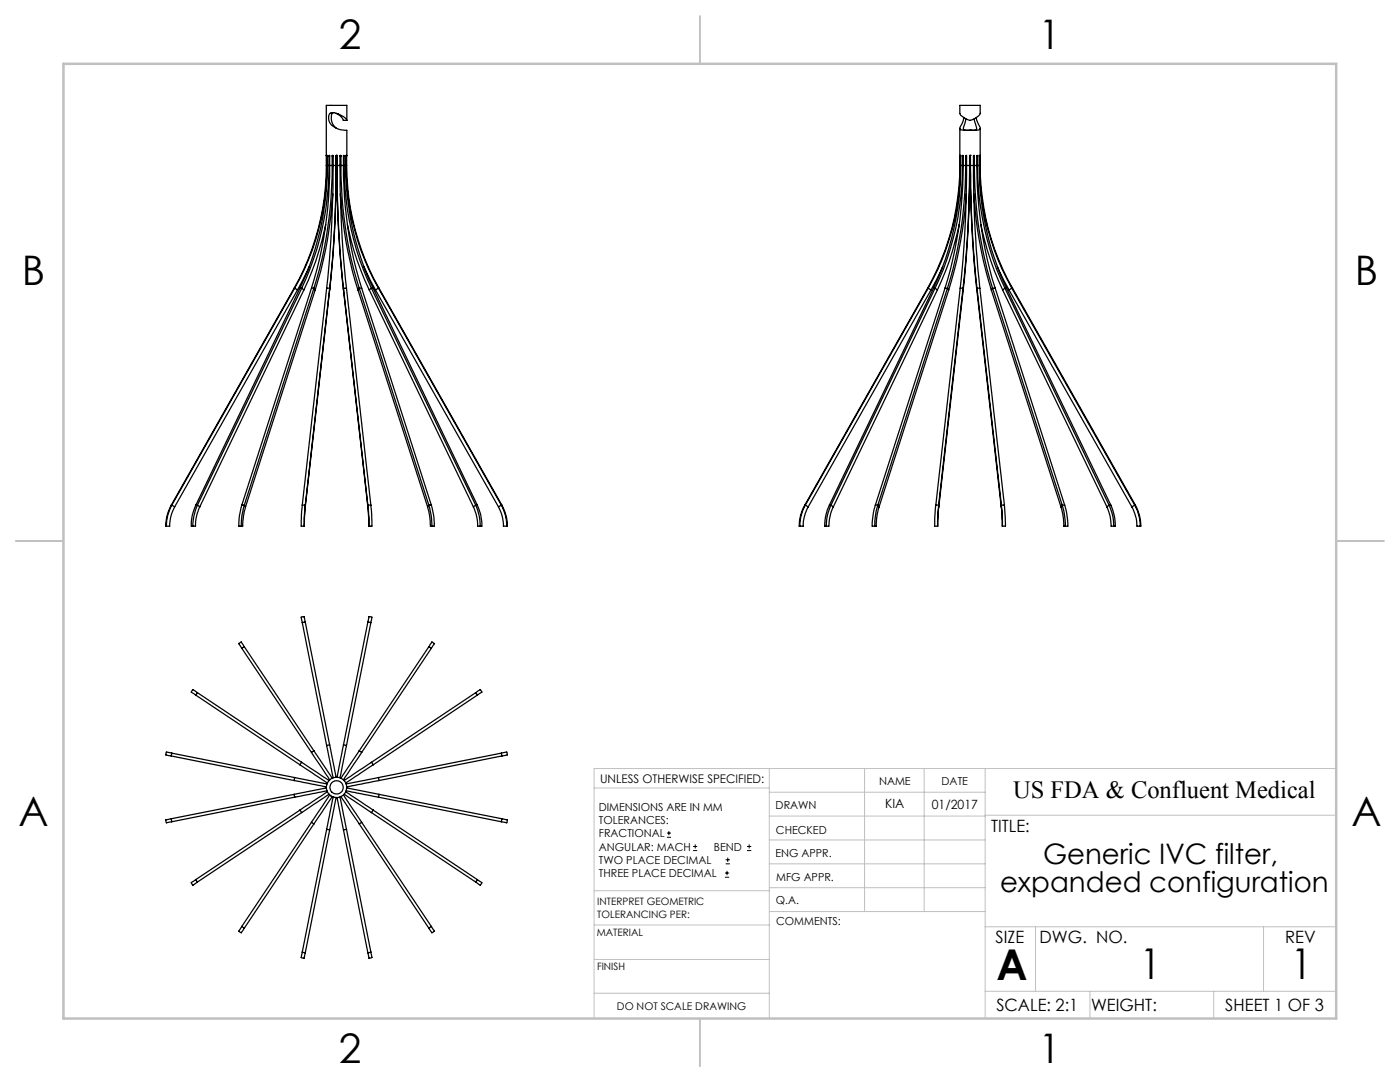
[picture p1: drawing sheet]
<svg xmlns="http://www.w3.org/2000/svg" width="279mm" height="216mm" viewBox="0 0 279 216" stroke-linecap="round" stroke-linejoin="round" font-family="sans-serif">
<g fill="none" stroke="#000" stroke-width=".2">
<path d="M133.1 167.1h.8M133.1 166.2h.8M133.5 165.8v.9M138.3 169.7h.8M138.3 168.9h.8M138.7 168.5v.8M144.7 175h.8M144.7 174.2h.8M144.8 172.4h.9M144.8 171.6h.9M145.1 173.8v.8M145.2 171.1v.9"/>
<path d="M149.1 169.7h.8M149.1 168.9h.8M149.5 168.5v.8"/>
</g>
<g fill="none" stroke="#c0c0c0" stroke-width=".2">
<path d="M118.6 157.2h34.9M153.5 153.4v49.8M153.5 158.1h43.1M172.5 153.4v28.5M184.4 153.4v28.5M196.6 153.4v49.8M266.7 153.4h-148.1v49.8M118.6 177.7h35M153.5 167.6h43.1M153.5 162.8h43.1M153.5 172.4h43.1M153.5 177.1h43.1"/>
<path d="M196.6 162.7h70.1M118.6 198.2h34.9M118.6 191.5h34.9M118.6 184.6h35M153.6 181.9h43M196.6 197.8h70.1M196.6 184.9h70.1M206.7 184.9v12.9M217.5 197.8v5.4M242.2 197.8v5.4M252.2 184.9v12.9"/>
</g>
<path d="M139.7 3.2v9.5M3.1 107.9h9.6M266.7 107.9h9.5M139.7 203.2v9.6" fill="none" stroke="#c0c0c0" stroke-width=".25"/>
<path d="M12.7 12.7h254v190.5h-254z" fill="none" stroke="#c0c0c0" stroke-width=".5"/>
<g fill="none" stroke="#000" stroke-width=".25">
<path d="M65.1 33h.2M65.1 33a49.6 49.6 0 0 1-6.4 24.5M65.3 31.1v-.1v.1M65.3 33a50.1 50.1 0 0 1-6.5 24.5M65.3 33h.1M65.3 31.1v1.9M65.3 31.1h.1M65.3 33h.4M65.3 33a56.2 56.2 0 0 1-5.4 24.5M65.7 33a56.8 56.8 0 0 1-5.5 24.5M65.7 31.1v-.1l.1 .1M65.7 33h.1"/>
<path d="M65.7 31.1v1.9M65.7 31.1h.1M65.8 33h.5M65.8 33a80.9 80.9 0 0 1-3.6 24.5M65.8 31.1v1.9M66.3 33a80.9 80.9 0 0 1-3.6 24.5M66.3 31.1l.1-.1 .1 .1M66.3 33h.2M66.3 31.1v1.9M66.3 31.1h.2M66.4 22.5l-.3 .2M66.4 38.7a79.4 79.4 0 0 1-3.5 19.2"/>
<path d="M66.5 33h.6M66.5 33l-.1 6.4a205.8 205.8 0 0 1-1.2 18.1M66.5 31.1v1.9M66.6 22.5h-.1a2.27 2.27 0 0 0 .7 3.1M67.1 22.6l.6 .3M67.1 33l-.1 4.3a205.6 205.6 0 0 1-1.2 20.2M67.1 33h.1M67.1 31.1v1.9M67.1 31.1h.1M67.1 33v2.2a216.6 216.6 0 0 1-1.3 22.7M67.2 31h.1M67.2 31l.1 .1"/>
<path d="M67.2 31l-.1 .1M67.2 31v.1M67.2 22.6a2.22 2.22 0 0 1 1.3 1.4h.7M67.2 33v2.2a216.6 216.6 0 0 0 1.3 22.7M67.2 33h.1M67.2 31.1v1.9M67.2 31.1h.1M67.3 33h.5M67.3 33v4.3a205.6 205.6 0 0 0 1.2 20.2M67.8 33l.1 6.4a205.8 205.8 0 0 0 1.2 18.1M67.8 31.1l.1-.1 .2 .1M67.8 33h.3"/>
<path d="M67.8 31.1v1.9M67.8 31.1h.3M67.9 38.7a79.4 79.4 0 0 0 3.5 19.2M68.1 33h.4M68.1 33a80.9 80.9 0 0 0 3.6 24.5M68.1 31.1v1.9M68.5 33a80.9 80.9 0 0 0 3.7 24.5M68.5 31.1l.1-.1 .1 .1M68.5 31.1v1.9M68.5 33h.2M68.5 31.1h.2M68.7 33h.3"/>
<path d="M68.7 33a56.8 56.8 0 0 0 5.4 24.5M68.7 31.1v1.9M69 33a56.2 56.2 0 0 0 5.5 24.5M69 31.1v-.1l.1 .1M69 33h.1M69 31.1v1.9M69 31.1h.1M69.1 33h.1M69.1 33a50.1 50.1 0 0 0 6.4 24.5M69.1 31.1v1.9M69.2 33a50.1 50.1 0 0 0 6.4 24.5M69.2 24v-3h-4.1v12"/>
<path d="M69.2 24a4.1 4.1 0 0 0-3.2-1.5 1.92 1.92 0 0 0 1 3l1 .4 1.2 .1v7M191.6 21h4v1.6a2.76 2.76 0 0 1-2.2 1.4l-1-.5a1.2 1.2 0 0 1-.8-.9zM191.6 33h.1M191.6 25.6v7.4M191.6 33a49.6 49.6 0 0 1-6.5 24.5M191.7 31.1v-.1v.1M191.7 33a49.6 49.6 0 0 1-6.5 24.5M191.7 33h.1M191.7 31.1h.1M191.7 31.1v1.9M191.7 33h.4M191.7 33a56.8 56.8 0 0 1-5.4 24.5"/>
<path d="M192.1 33a56.2 56.2 0 0 1-5.5 24.5M192.1 31.1v-.1l.1 .1M192.1 33h.1M192.1 31.1h.1M192.1 31.1v1.9M192.2 33h.5M192.2 33a80.9 80.9 0 0 1-3.6 24.5M192.2 31.1v1.9M192.3 23.4l-.1 .9-.6 1.4 .3 .2 1.7 .1M192.7 33a80.9 80.9 0 0 1-3.6 24.5M192.7 31.1l.1-.1 .1 .1M192.7 33h.2"/>
<path d="M192.7 31.1h.2M192.7 31.1v1.9M192.8 23.7l-.5 2.1 .5 .2h.8M192.8 38.7a81.6 81.6 0 0 1-3.5 19.2M192.9 33h.6M192.9 33v4.3a205.6 205.6 0 0 1-1.3 20.2M192.9 31.1v1.9M193.5 33a210.3 210.3 0 0 1-1.3 24.5M193.5 33h.1M193.5 31.1h.1M193.5 31.1v1.9M193.5 33a240.3 240.3 0 0 1-1.3 24.9"/>
<path d="M193.6 31h.1M193.6 31l.1 .1M193.6 31l-.1 .1M193.6 26h.1M193.6 31v.1M193.6 33l.1 6.5a211.9 211.9 0 0 0 1.2 18.4M193.6 33h.1M193.6 31.1h.1M193.6 31.1v1.9M193.7 33a233.3 233.3 0 0 0 1.3 24.5M193.7 33h.6M193.7 31.1v1.9"/>
<path d="M194.3 33v2.1a222.6 222.6 0 0 0 1.2 22.4M194.3 31.1v-.1l.2 .1M194.3 33h.2M194.3 31.1h.2M194.3 31.1v1.9M194.3 38.7a81.6 81.6 0 0 0 3.5 19.2M194.4 23.7l.5 2.1-.5 .2h-.8M194.5 33a80.9 80.9 0 0 0 3.6 24.5M194.5 33h.4M194.5 31.1v1.9M194.8 23.5l.1 .5 .5 1.1a.55 .55 0 0 1 .1 .7 .55 .55 0 0 1-.7 .2h-1.2M194.9 33a82.4 82.4 0 0 0 3.7 24.5"/>
<path d="M194.9 31.1l.1-.1 .1 .1M194.9 33h.2M194.9 31.1h.2M194.9 31.1v1.9M195.1 33a57.5 57.5 0 0 0 5.5 24.5M195.1 33h.3M195.1 31.1v1.9M195.4 33a56.8 56.8 0 0 0 5.5 24.5M195.4 31.1v-.1l.1 .1M195.4 33h.1M195.4 31.1h.1M195.4 31.1v1.9"/>
<path d="M195.5 33h.1M195.5 33a49.6 49.6 0 0 0 6.4 24.5M195.5 31.1v1.9M195.6 25.6v7.4M195.6 33a49.1 49.1 0 0 0 6.5 24.5M58.7 57.5h.1M58.7 57.5l-24.5 43.3M58.8 57.5l-24.5 43.3M58.8 57.5l.6 .4M59.4 57.9l-24.5 43.2M59.9 57.5h.3M59.9 57.5l-20.8 43.3"/>
<path d="M60.2 57.5l-20.8 43.3M60.2 57.5l.4 .4M60.6 57.9l-20.7 43.2M61.7 53.2l-2.3 4.7M62.2 57.5h.5M62.2 57.5l-13.9 43.3M62.7 57.5l-13.9 43.3M62.7 57.5l.2 .4M62.9 57.9l-13.9 43.2M65 44.8l-.2 1.1a53.9 53.9 0 0 1-4.2 12M65.2 57.5h.6M65.2 57.5l-4.9 43.3"/>
<path d="M65.8 57.5l-4.9 43.3M65.8 57.5v.4M65.8 57.9l-4.9 43.2M68.5 57.5h.6M68.5 57.5l4.9 43.3M68.5 57.5v.4M68.5 57.9l4.9 43.2M69.1 57.5l4.9 43.3M69.3 44.8l.3 1.1a53.9 53.9 0 0 0 4.1 12M71.4 57.9l13.9 43.2M71.7 57.5h.5M71.7 57.5l13.9 43.3"/>
<path d="M71.7 57.5l-.3 .4M72.2 57.5l13.9 43.3M72.6 53.2l2.3 4.7M73.7 57.9l20.8 43.2M74.1 57.5h.4M74.1 57.5l20.8 43.3M74.1 57.5l-.4 .4M74.5 57.5l20.8 43.3M74.9 57.9l24.6 43.2M75.5 57.5h.1M75.5 57.5l24.5 43.3M75.5 57.5l-.6 .4"/>
<path d="M75.6 57.5l24.6 43.3M185.1 57.5h.1M185.1 57.5l-24.5 43.3M185.2 57.5l-24.5 43.3M185.2 57.5l.6 .4M185.8 57.9l-24.5 43.2M186.3 57.5h.3M186.3 57.5l-20.8 43.3M186.6 57.5l-20.8 43.3M186.6 57.5l.5 .4M187.1 57.9l-20.8 43.2M188.1 53.2l-2.3 4.7"/>
<path d="M188.6 57.5h.5M188.6 57.5l-13.9 43.3M189.1 57.5l-13.9 43.3M189.1 57.5l.2 .4M189.3 57.9l-13.9 43.2M191.4 44.8l-.2 1.1a53.9 53.9 0 0 1-4.1 12M191.6 57.5h.6M191.6 57.5l-4.8 43.3M192.2 57.5l-4.9 43.3M192.2 57.5v.4M192.2 57.9l-4.8 43.2M194.9 57.9l4.9 43.2"/>
<path d="M195 57.5h.5M195 57.5l4.8 43.3M195 57.5l-.1 .4M195.5 57.5l4.9 43.3M195.8 44.8l.2 1.1a59.2 59.2 0 0 0 4.1 12M197.8 57.9l13.9 43.2M198.1 57.5h.5M198.1 57.5l13.9 43.3M198.1 57.5l-.3 .4M198.6 57.5l13.9 43.3M199 53.2l2.4 4.7M200.1 57.9l20.8 43.2"/>
<path d="M200.6 57.5h.3M200.6 57.5l-.5 .4M200.6 57.5l20.7 43.3M200.9 57.5l20.8 43.3M201.4 57.9l24.5 43.2M201.9 57.5h.2M201.9 57.5l-.5 .4M201.9 57.5l24.5 43.3M202.1 57.5l24.5 43.3M34.2 100.8h.1M34.2 100.8a7.1 7.1 0 0 0-1 4.2M34.3 100.8a8.6 8.6 0 0 0-1.1 4.2"/>
<path d="M34.3 100.8l.6 .3M34.9 101.1a7.9 7.9 0 0 0-1 3.9h-.7M39.1 100.8h.3M39.1 100.8a7.7 7.7 0 0 0-.9 4.2h.3M39.4 100.8a10.3 10.3 0 0 0-.9 4.2M39.4 100.8l.5 .3M39.9 101.1a9 9 0 0 0-.9 3.9h-.5M48.3 100.8h.5M48.3 100.8a12.1 12.1 0 0 0-.6 4.2h.5M48.8 100.8a13.3 13.3 0 0 0-.6 4.2M48.8 100.8l.2 .3M49 101.1l-.4 1.9-.2 2h-.2"/>
<path d="M60.3 100.8h.6M60.3 100.8l-.2 4.2h.6M60.9 100.8l-.2 4.2M60.9 101.1l-.2 3.9M60.9 100.8v.3M73.4 100.8l.2 4.2M73.4 101.1l.2 3.9M73.4 100.8h.6M73.4 100.8v.3M73.6 105h.1M74 100.8l.2 4.2h-.6M85.3 101.1l.5 1.9 .1 2h.3"/>
<path d="M85.6 100.8h.5M85.6 100.8a13.3 13.3 0 0 1 .6 4.2M85.6 100.8l-.3 .3M86.1 100.8a12.1 12.1 0 0 1 .5 4.2h-.4M94.5 101.1a9 9 0 0 1 .8 3.9h.5M94.9 100.8a10.3 10.3 0 0 1 .9 4.2M94.9 100.8h.4M94.9 100.8l-.4 .3M95.3 100.8a8.7 8.7 0 0 1 .8 4.2h-.3M99.5 101.1a7.9 7.9 0 0 1 1 3.9h.6M100 100.8h.2M100 100.8a8.6 8.6 0 0 1 1.1 4.2"/>
<path d="M100 100.8l-.5 .3M100.2 100.8a7.1 7.1 0 0 1 1 4.2h-.1M160.6 100.8h.1M160.6 100.8a7.6 7.6 0 0 0-1 4.2M160.7 100.8a8.6 8.6 0 0 0-1.1 4.2M160.7 100.8l.6 .3M161.3 101.1a7.9 7.9 0 0 0-1 3.9h-.7M165.5 100.8h.3M165.5 100.8a8.3 8.3 0 0 0-.9 4.2h.3M165.8 100.8a9 9 0 0 0-.9 4.2M165.8 100.8l.5 .3M166.3 101.1a9.8 9.8 0 0 0-.9 3.9h-.5"/>
<path d="M174.7 100.8h.5M174.7 100.8a12.1 12.1 0 0 0-.6 4.2h.5M175.2 100.8a14.8 14.8 0 0 0-.6 4.2M175.2 100.8l.2 .3M175.4 101.1l-.5 2.4v1.5h-.3M186.8 100.8h.5M186.8 100.8l-.3 4.2h.6M187.3 100.8l-.2 4.2M187.3 100.8l.1 .3M187.4 101.1l-.3 3.9M199.8 101.1l.3 3.9M199.8 100.8h.6"/>
<path d="M199.8 100.8l.3 4.2M199.8 100.8v.3M200.4 100.8l.3 4.2h-.6M211.7 101.1l.5 2.4 .1 1.5h.3M212 100.8h.5M212 100.8a14.8 14.8 0 0 1 .6 4.2M212 100.8l-.3 .3M212.5 100.8a12.1 12.1 0 0 1 .5 4.2h-.4M220.9 101.1a9 9 0 0 1 .9 3.9h.4M221.3 100.8a9 9 0 0 1 .9 4.2M221.3 100.8h.4M221.3 100.8l-.4 .3"/>
<path d="M221.7 100.8a8.7 8.7 0 0 1 .8 4.2h-.3M225.9 101.1a8.5 8.5 0 0 1 1 3.9h.6M226.4 100.8h.2M226.4 100.8a8.6 8.6 0 0 1 1.1 4.2M226.4 100.8l-.5 .3M226.6 100.8a7.9 7.9 0 0 1 1 4.2h-.1M39.1 138.7l20.8 13.9M39.4 138.2l-.3 .5M39.4 138.2l-.9-.6-.2 .2-.1 .3 .9 .6M39.4 138.2l20.8 13.9M48.3 129.4l13.9 20.7M48.8 129l-.5 .4"/>
<path d="M48.8 129l-.6-.9-.3 .1a.25 .25 0 0 0-.2 .2 .25 .25 0 0 0 .1 .3l.5 .7M48.8 129l13.9 20.8M60.3 124.2l4.9 24.6M60.9 124.1l-.6 .1M60.9 124.1l-.1-.6a.34 .34 0 0 0-.4-.4 .34 .34 0 0 0-.2 .5l.1 .6M60.9 124.1l4.9 24.6M73.4 124.1l.6 .1M73.4 124.1l.2-.8a.33 .33 0 0 1 .2-.3 .33 .33 0 0 1 .4 .1l-.2 1.1M73.4 124.1l-4.9 24.6M74 124.2l-4.9 24.6M85.6 129l.5 .4M85.6 129l.6-.9 .2 .1a.25 .25 0 0 1 .2 .2 .25 .25 0 0 1-.1 .3l-.4 .7"/>
<path d="M85.6 129l-13.9 20.8M86.1 129.4l-13.9 20.7M94.9 138.2l.3 .5M94.9 138.2l.4-.3a.42 .42 0 0 1 .5-.2 .42 .42 0 0 1 .3 .4l-.9 .6M94.9 138.2l-20.8 13.9M95.2 138.7l-20.7 13.9M34.2 150.8l24.5 5M34.3 150.3l-.1 .5M34.3 150.3l-.8-.2a.31 .31 0 0 0-.4 .3 .31 .31 0 0 0 .3 .3l.8 .1M34.3 150.3l24.5 4.9M58.7 155.8l6.4 1.2M58.7 158.5l.1 .6"/>
<path d="M58.7 158.5l-24.5 4.9M58.8 155.2l6.5 1.2M58.8 155.2l-.1 .6M58.8 159.1l-24.5 4.9M59.9 152.6l5.4 3.6M60.2 152.1l5.5 3.7M60.2 152.1l-.3 .5M62.2 150.1l3.6 5.5M62.7 149.8l3.6 5.5M62.7 149.8l-.5 .3M65.1 157.2l-6.4 1.3M65.2 148.8l1.3 6.4"/>
<path d="M65.3 157.8l-6.5 1.3M65.3 158l-5.4 3.6M65.7 158.5l-5.5 3.6M65.8 148.7l1.3 6.4M65.8 148.7l-.6 .1M65.8 158.6l-3.6 5.5M66.3 159l-3.6 5.4M66.5 159l-1.3 6.5M67.1 159.1l-1.3 6.5M67.3 159.1l1.2 6.5M67.8 159l1.3 6.5M68.1 159l3.6 5.4"/>
<path d="M68.5 148.7l-1.2 6.4M68.5 148.7l.6 .1M68.5 158.6l3.7 5.5M68.7 158.5l5.4 3.6M69 158l5.5 3.6M69.1 157.8l6.4 1.3M69.1 148.8l-1.3 6.4M69.2 157.2l6.4 1.3M71.7 149.8l-3.6 5.5M71.7 149.8l.5 .3M72.2 150.1l-3.7 5.5M74.1 152.1l-5.4 3.7"/>
<path d="M74.1 152.1l.4 .5M74.5 152.6l-5.5 3.6M75.5 155.2l-6.4 1.2M75.5 155.2l.1 .6M75.5 159.1l24.5 4.9M75.6 155.8l-6.4 1.2M75.6 158.5l-.1 .6M75.6 158.5l24.6 4.9M100 150.3l.2 .5M100 150.3l.9-.2a.31 .31 0 0 1 .3 .3 .31 .31 0 0 1-.2 .3l-.8 .1M100 150.3l-24.5 4.9M100.2 150.8l-24.6 5"/>
<path d="M34.2 163.4l.1 .6M34.2 163.4l-.8 .1a.35 .35 0 0 0-.3 .3 .35 .35 0 0 0 .1 .4l1.1-.2M39.1 175.5l.3 .5M39.1 175.5l-.7 .5a.34 .34 0 0 0-.1 .4 .34 .34 0 0 0 .3 .2l.8-.6M59.9 161.6l.3 .5M59.9 161.6l-20.8 13.9M60.2 162.1l-20.8 13.9M62.2 164.1l.5 .3M62.2 164.1l-13.9 20.8M62.7 164.4l-13.9 20.8M65.2 165.5l.6 .1M65.2 165.5l-4.9 24.5"/>
<path d="M65.8 165.6l-4.9 24.5M68.5 165.6l4.9 24.5M69.1 165.5l-.6 .1M69.1 165.5l4.9 24.5M71.7 164.4l13.9 20.8M72.2 164.1l-.5 .3M72.2 164.1l13.9 20.8M74.1 162.1l20.8 13.9M74.5 161.6l-.4 .5M74.5 161.6l20.7 13.9M95.2 175.5l-.3 .5M95.2 175.5l.3 .1a.71 .71 0 0 1 .6 .7l-.1 .2a.41 .41 0 0 1-.7-.2l-.4-.3"/>
<path d="M100.2 163.4l-.2 .6M100.2 163.4l.8 .1a.35 .35 0 0 1 .3 .3 .35 .35 0 0 1-.2 .4l-1.1-.2M48.3 184.9l.5 .3M48.3 184.9l-.5 .7a.33 .33 0 0 0 .2 .4 .33 .33 0 0 0 .4-.2l.4-.6M60.3 190l.6 .1M60.3 190v.3a.71 .71 0 0 0 0 .8l.1 .1a.22 .22 0 0 0 .3 0 .22 .22 0 0 0 0-.3l.2-.8M74 190l-.6 .1M74 190v.3a.71 .71 0 0 1 .1 .8l-.5 .1-.2-1.1M86.1 184.9l-.5 .3M86.1 184.9l.4 .7a.33 .33 0 0 1-.1 .4 .33 .33 0 0 1-.5-.2l-.3-.6"/>
<circle cx="67.1" cy="157.1" r="2.03"/>
<circle cx="67.2" cy="157.1" r="1.33"/>
</g>
<g font-size="8.5">
<text x="198.9" y="195.5">A</text>
<text x="227.5" y="195.4">1</text>
<text x="257.6" y="195.4">1</text>
</g>
<g font-size="8.1">
<text x="67.6" y="9.7">2</text>
<text x="207.3" y="9.7">1</text>
<text x="4.4" y="57">B</text>
<text x="270.4" y="57">B</text>
<text x="3.7" y="164.9">A</text>
<text x="269.7" y="164.9">A</text>
<text x="67.6" y="212.2">2</text>
<text x="207.3" y="212.2">1</text>
</g>
<g font-size="5.6">
<text x="208.2" y="172.3">Generic IVC filter,</text>
<text x="199.6" y="178">expanded configuration</text>
</g>
<text font-size="4.9" x="202.2" y="159.3">US FDA &amp; Confluent Medical</text>
<g font-size="3.4">
<text x="197.8" y="166">TITLE:</text>
<text x="198.7" y="188.1">SIZE</text>
<text x="207.5" y="188.1">DWG. NO.</text>
<text x="256.5" y="188.2">REV</text>
<text x="198.8" y="201.7">SCALE: 2:1</text>
<text x="217.7" y="201.8">WEIGHT:</text>
<text x="244.5" y="201.7">SHEET 1 OF 3</text>
</g>
<g font-size="2.5">
<text x="176.7" y="161.3">KIA</text>
<text x="186" y="161.4">01/2017</text>
</g>
<text font-size="2.4" x="119.8" y="156.2">UNLESS OTHERWISE SPECIFIED:</text>
<g font-size="2.2">
<text x="119.5" y="161.8">DIMENSIONS ARE IN MM</text>
<text x="154.8" y="161.4">DRAWN</text>
<text x="175.4" y="156.6">NAME</text>
<text x="187.9" y="156.7">DATE</text>
<text x="119.5" y="164.4">TOLERANCES:</text>
<text x="119.5" y="167.1">FRACTIONAL</text>
<text x="154.9" y="166.3">CHECKED</text>
<text x="119.5" y="169.7">ANGULAR: MACH</text>
<text x="119.5" y="172.4">TWO PLACE DECIMAL</text>
<text x="142.5" y="169.7">BEND</text>
<text x="154.8" y="171">ENG APPR.</text>
<text x="119.5" y="175">THREE PLACE DECIMAL</text>
<text x="154.9" y="175.7">MFG APPR.</text>
<text x="154.9" y="180.4">Q.A.</text>
<text x="154.9" y="184.6">COMMENTS:</text>
</g>
<text font-size="2.1" x="123.1" y="201.6">DO NOT SCALE DRAWING</text>
<g font-size="2">
<text x="119.2" y="180.6">INTERPRET GEOMETRIC</text>
<text x="119.2" y="183.1">TOLERANCING PER:</text>
<text x="119.1" y="186.7">MATERIAL</text>
<text x="119.1" y="193.5">FINISH</text>
</g>
</svg>
